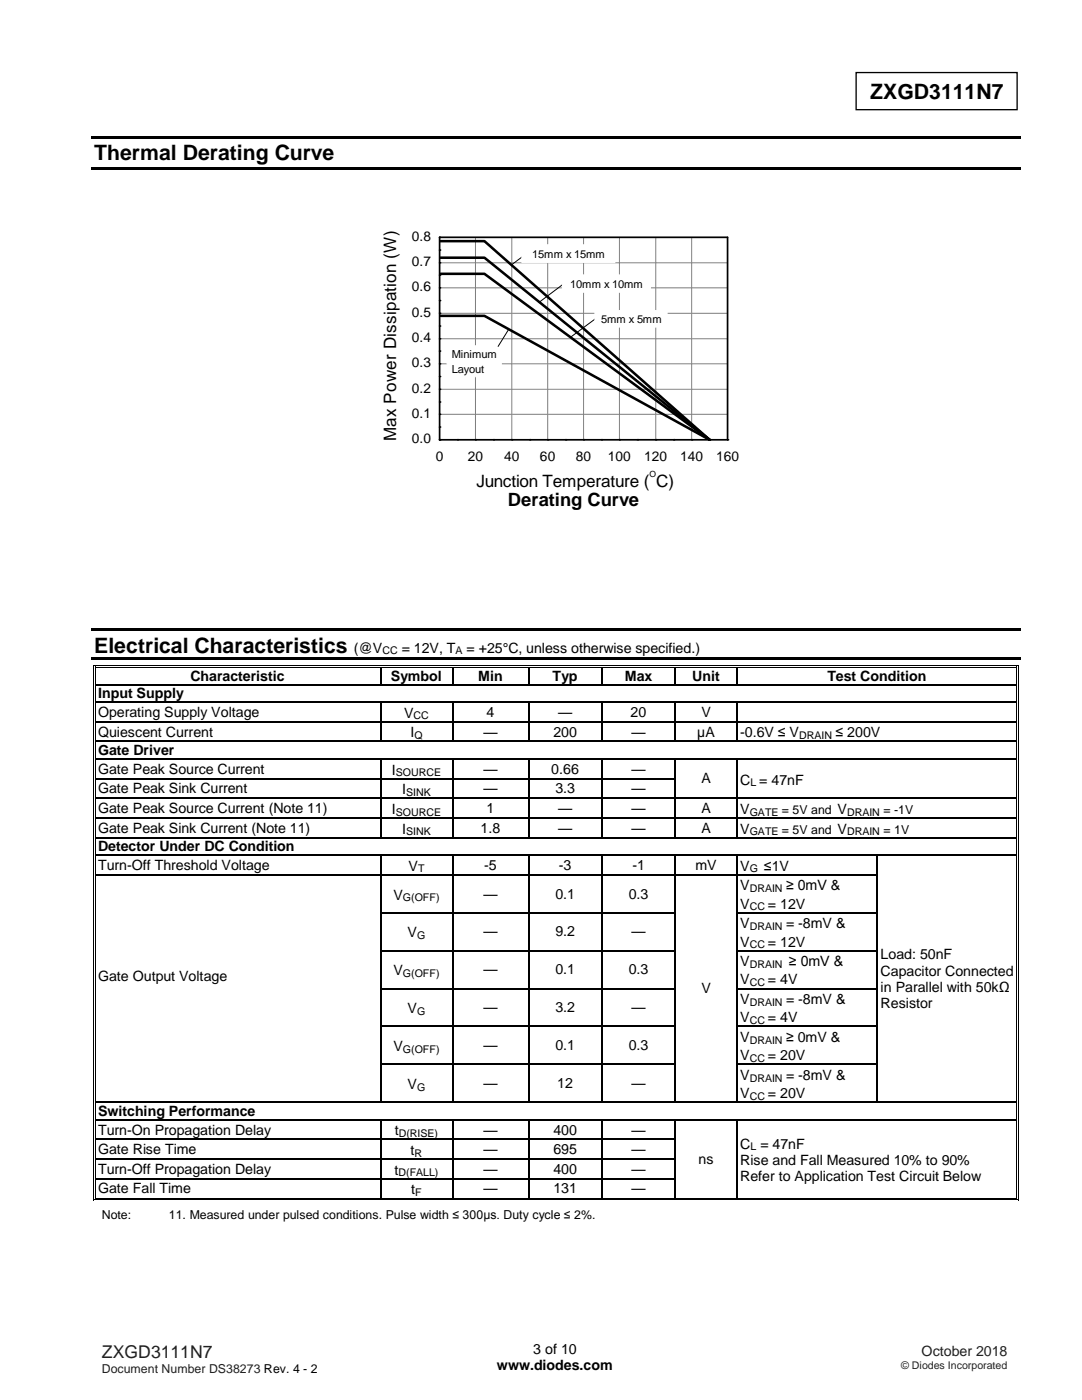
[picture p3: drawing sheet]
<svg xmlns="http://www.w3.org/2000/svg" width="216mm" height="279mm" viewBox="0 0 216 279" stroke-linecap="round" stroke-linejoin="round" font-family="sans-serif">
<path d="M170.8 14.5h32.2v7.4h-32.2z" fill="none" stroke="#000" stroke-width=".26"/>
<g fill="#000">
<path d="M18.3 27.2h185.5v.5h-185.5z" fill-rule="evenodd"/>
<path d="M18.3 33.3h185.5v.5h-185.5z" fill-rule="evenodd"/>
</g>
<g fill="none" stroke="#808080" stroke-width=".2">
<path d="M87.7 57.4h57.5M87.7 52.4h57.5M94.9 47.4v40.4M102.1 47.4v40.4M109.3 47.4v40.4M116.4 47.4v40.4M123.6 47.4v40.4M130.9 47.4v40.4M138 47.4v40.4M87.7 77.7h57.5M87.7 72.6h57.5M87.7 67.6h57.5"/>
<path d="M87.7 62.5h57.5M87.7 82.7h57.5"/>
</g>
<path d="M87.7 54.6h9l44.9 33.2M87.7 51.4h9l44.9 36.4M87.7 48.1h9l44.9 39.7M87.7 63h9l44.9 24.8" fill="none" stroke="#000" stroke-width=".51"/>
<g fill="#000">
<circle cx="87.7" cy="54.9" r=".17"/>
<circle cx="87.7" cy="49.9" r=".17"/>
<circle cx="87.7" cy="60" r=".17"/>
<circle cx="87.7" cy="52.4" r=".17"/>
<circle cx="87.7" cy="57.4" r=".17"/>
<circle cx="87.7" cy="47.4" r=".17"/>
<circle cx="87.7" cy="77.7" r=".17"/>
<circle cx="87.7" cy="75.1" r=".17"/>
<circle cx="87.7" cy="72.6" r=".17"/>
<circle cx="87.7" cy="70.1" r=".17"/>
<circle cx="87.7" cy="65.1" r=".17"/>
<circle cx="87.7" cy="62.5" r=".17"/>
<circle cx="87.7" cy="67.6" r=".17"/>
<circle cx="87.7" cy="87.8" r=".17"/>
<circle cx="87.7" cy="82.7" r=".17"/>
<circle cx="87.7" cy="80.2" r=".17"/>
<circle cx="87.7" cy="85.2" r=".17"/>
<circle cx="91.3" cy="87.8" r=".17"/>
<circle cx="94.9" cy="87.8" r=".17"/>
<circle cx="98.5" cy="87.8" r=".17"/>
<circle cx="102.1" cy="87.8" r=".17"/>
<circle cx="105.7" cy="87.8" r=".17"/>
<circle cx="109.3" cy="87.8" r=".17"/>
<circle cx="112.9" cy="87.8" r=".17"/>
<circle cx="116.4" cy="87.8" r=".17"/>
<circle cx="120" cy="87.8" r=".17"/>
<circle cx="123.6" cy="87.8" r=".17"/>
<circle cx="127.2" cy="87.8" r=".17"/>
<circle cx="130.9" cy="87.8" r=".17"/>
<circle cx="134.4" cy="87.8" r=".17"/>
<circle cx="138" cy="87.8" r=".17"/>
<circle cx="141.6" cy="87.8" r=".17"/>
<circle cx="145.2" cy="87.8" r=".17"/>
</g>
<path d="M87.7 47.4h57.5v40.4h-57.5z" fill="none" stroke="#000" stroke-width=".34"/>
<path d="M105.8 50.1l-3.8 2.8M114.2 55.3l-6.6 5M120.6 62.3l-6.7 5" fill="none" stroke="#000" stroke-width=".2"/>
<path d="M104.1 48.8h18.6v3.6h-18.6z" fill-rule="evenodd" fill="#fff" stroke="#fff" stroke-width=".2"/>
<path d="M106.2 49.3h14.5v2.6h-14.5z" fill-rule="evenodd" fill="#fff"/>
<path d="M118.7 62h14.4v3.3h-14.4z" fill-rule="evenodd" fill="#fff" stroke="#fff" stroke-width=".2"/>
<path d="M119.9 62.4h12.1v2.6h-12.1z" fill-rule="evenodd" fill="#fff"/>
<path d="M89.2 69h10.8v6.2h-10.8z" fill-rule="evenodd" fill="#fff" stroke="#fff" stroke-width=".2"/>
<g fill="#fff">
<path d="M90.2 69.4h8.9v2.6h-8.9z" fill-rule="evenodd"/>
<path d="M90.2 72.3h6.4v2.6h-6.4z" fill-rule="evenodd"/>
</g>
<path d="M112.2 54.9h17.6v3.4h-17.6z" fill-rule="evenodd" fill="#fff" stroke="#fff" stroke-width=".2"/>
<path d="M113.8 55.3h14.5v2.7h-14.5z" fill-rule="evenodd" fill="#fff"/>
<g fill="none" stroke="#000" stroke-width=".2">
<path d="M101.4 65.8l-2 3.3M18.7 133.3v3.2M18.7 136.8v3.2M19 133.3v3.2M19 136.8v3.2M19.1 132.8h56.7M19.1 133.2h56.7M76.3 132.8h13.9M76.3 133.2h13.9M90.7 132.8h14.7M90.7 133.2h14.7M105.9 132.8h14.1"/>
<path d="M105.9 133.2h14.1M120.5 132.8h14.1M120.5 133.2h14.1M135.2 132.8h11.7M135.2 133.2h11.7M147.4 132.8h55.4M147.4 133.2h55.4M202.9 133.3v3.2M202.9 136.8v3.2M203.2 133.3v3.2M203.2 136.8v3.2M18.7 140.3v3.7"/>
<path d="M18.7 144.2v3.7M18.7 148.1v3.3M18.7 151.6v3.7M18.7 155.5v3.7M18.7 159.5v3.6M19 140.3v3.7M19 144.2v3.7M19 148.1v3.3M19 151.6v3.7M19 155.5v3.7M19 159.5v3.6M202.9 140.3v3.7"/>
<path d="M202.9 144.2v3.7M202.9 148.1v3.3M202.9 151.6v3.7M202.9 155.5v3.7M202.9 159.5v3.6M203.2 140.3v3.7M203.2 144.2v3.7M203.2 148.1v3.3M203.2 151.6v3.7M203.2 155.5v3.7M203.2 159.5v3.6M18.7 163.3v3.7"/>
<path d="M18.7 167.3v3.2M18.7 170.8v3.6M18.7 174.7v7.3M19 163.3v3.7M19 167.3v3.2M19 170.8v3.6M19 174.7v7.3M202.9 163.3v3.7M202.9 167.3v3.2M202.9 170.8v3.6M202.9 174.7v7.3M203.2 163.3v3.7"/>
<path d="M203.2 167.3v3.2M203.2 170.8v3.6M203.2 174.7v7.3M18.7 182.3v7.3M18.7 189.9v7.3M18.7 197.4v7.3M19 182.3v7.3M19 189.9v7.3M19 197.4v7.3M202.9 182.3v7.3M202.9 189.9v7.3M202.9 197.4v7.3"/>
<path d="M203.2 182.3v7.3M203.2 189.9v7.3M203.2 197.4v7.3M18.7 205v7.3M18.7 212.5v7.4M19 205v7.3M19 212.5v7.4M202.9 205v7.3M202.9 212.5v7.4M203.2 205v7.3M203.2 212.5v7.4M18.7 220.1v3.3"/>
<path d="M18.7 223.6v3.7M18.7 227.5v3.7M18.7 231.5v3.6M18.7 235.4v3.7M19 220.1v3.3M19 223.6v3.7M19 227.5v3.7M19 231.5v3.6M19 235.4v3.7M19.1 239.5h56.7M19.1 239.1h56.7M76.3 239.5h13.9"/>
<path d="M76.3 239.1h13.9M90.7 239.5h14.7M90.7 239.1h14.7M105.9 239.5h14.1M105.9 239.1h14.1M120.5 239.5h14.1M120.5 239.1h14.1M135.2 239.5h11.7M135.2 239.1h11.7M147.4 239.5h55.4M147.4 239.1h55.4M202.9 220.1v3.3"/>
<path d="M202.9 223.6v3.7M202.9 227.5v3.7M202.9 231.5v3.6M202.9 235.4v3.7M203.2 220.1v3.3M203.2 223.6v3.7M203.2 227.5v3.7M203.2 231.5v3.6M203.2 235.4v3.7"/>
</g>
<g fill="#000">
<path d="M18.3 125.4h185.5v.5h-185.5z" fill-rule="evenodd"/>
<path d="M18.3 131.2h185.5v.5h-185.5z" fill-rule="evenodd"/>
<path d="M18.6 132.7h.2v.6h-.2z" fill-rule="evenodd"/>
<path d="M18.6 132.7h.5v.2h-.5z" fill-rule="evenodd"/>
<path d="M18.6 136.5h.2v.3h-.2z" fill-rule="evenodd"/>
<path d="M18.9 133.1h.2v.2h-.2z" fill-rule="evenodd"/>
<path d="M18.9 133.1h.2v.1h-.2z" fill-rule="evenodd"/>
<path d="M18.9 136.5h.2v.3h-.2z" fill-rule="evenodd"/>
<path d="M75.8 133.2l.3 .1z" fill-rule="evenodd"/>
<path d="M75.8 132.7h.5v.2h-.5z" fill-rule="evenodd"/>
<path d="M75.8 133.1h.5v.1h-.5z" fill-rule="evenodd"/>
<path d="M75.8 136.5h.3v.3h-.3z" fill-rule="evenodd"/>
<path d="M90.2 133.2l.3 .1z" fill-rule="evenodd"/>
<path d="M90.2 132.7h.5v.2h-.5z" fill-rule="evenodd"/>
<path d="M90.2 133.1h.5v.1h-.5z" fill-rule="evenodd"/>
<path d="M90.2 136.5h.3v.3h-.3z" fill-rule="evenodd"/>
<path d="M105.4 133.2l.2 .1z" fill-rule="evenodd"/>
<path d="M105.4 132.7h.5v.2h-.5z" fill-rule="evenodd"/>
<path d="M105.4 133.1h.5v.1h-.5z" fill-rule="evenodd"/>
<path d="M105.4 136.5h.2v.3h-.2z" fill-rule="evenodd"/>
<path d="M120 133.2l.3 .1z" fill-rule="evenodd"/>
<path d="M120 132.7h.5v.2h-.5z" fill-rule="evenodd"/>
<path d="M120 133.1h.5v.1h-.5z" fill-rule="evenodd"/>
<path d="M120 136.5h.3v.3h-.3z" fill-rule="evenodd"/>
<path d="M134.6 133.2l.3 .1z" fill-rule="evenodd"/>
<path d="M134.6 132.7h.6v.2h-.6z" fill-rule="evenodd"/>
<path d="M134.6 133.1h.6v.1h-.6z" fill-rule="evenodd"/>
<path d="M134.6 136.5h.3v.3h-.3z" fill-rule="evenodd"/>
<path d="M146.9 133.2l.2 .1z" fill-rule="evenodd"/>
<path d="M146.9 132.7h.5v.2h-.5z" fill-rule="evenodd"/>
<path d="M146.9 133.1h.5v.1h-.5z" fill-rule="evenodd"/>
<path d="M146.9 136.5h.2v.3h-.2z" fill-rule="evenodd"/>
<path d="M202.8 132.7h.5v.2h-.5z" fill-rule="evenodd"/>
<path d="M202.8 133.1h.1v.2h-.1z" fill-rule="evenodd"/>
<path d="M202.8 133.1h.1v.1h-.1z" fill-rule="evenodd"/>
<path d="M202.8 136.5h.1v.3h-.1z" fill-rule="evenodd"/>
<path d="M203.1 132.7h.2v.6h-.2z" fill-rule="evenodd"/>
<path d="M203.1 136.5h.2v.3h-.2z" fill-rule="evenodd"/>
<path d="M18.6 140h.2v.3h-.2z" fill-rule="evenodd"/>
<path d="M18.6 144h.2v.2h-.2z" fill-rule="evenodd"/>
<path d="M18.6 147.9h.2v.2h-.2z" fill-rule="evenodd"/>
<path d="M18.6 151.4h.2v.2h-.2z" fill-rule="evenodd"/>
<path d="M18.6 155.3h.2v.2h-.2z" fill-rule="evenodd"/>
<path d="M18.6 159.2h.2v.3h-.2z" fill-rule="evenodd"/>
<path d="M18.9 140h.2v.3h-.2z" fill-rule="evenodd"/>
<path d="M18.9 144h.2v.2h-.2z" fill-rule="evenodd"/>
<path d="M18.9 147.9h.2v.2h-.2z" fill-rule="evenodd"/>
<path d="M18.9 151.4h.2v.2h-.2z" fill-rule="evenodd"/>
<path d="M18.9 155.3h.2v.2h-.2z" fill-rule="evenodd"/>
<path d="M18.9 159.2h.2v.3h-.2z" fill-rule="evenodd"/>
<path d="M75.8 140h.3v.3h-.3z" fill-rule="evenodd"/>
<path d="M75.8 144h.3v.2h-.3z" fill-rule="evenodd"/>
<path d="M75.8 147.9h.3v.2h-.3z" fill-rule="evenodd"/>
<path d="M75.8 151.4h.3v.2h-.3z" fill-rule="evenodd"/>
<path d="M75.8 155.3h.3v.2h-.3z" fill-rule="evenodd"/>
<path d="M75.8 159.2h.3v.3h-.3z" fill-rule="evenodd"/>
<path d="M90.2 140h.3v.3h-.3z" fill-rule="evenodd"/>
<path d="M90.2 144h.3v.2h-.3z" fill-rule="evenodd"/>
<path d="M90.2 147.9h.3v.2h-.3z" fill-rule="evenodd"/>
<path d="M90.2 151.4h.3v.2h-.3z" fill-rule="evenodd"/>
<path d="M90.2 155.3h.3v.2h-.3z" fill-rule="evenodd"/>
<path d="M90.2 159.2h.3v.3h-.3z" fill-rule="evenodd"/>
<path d="M105.4 140h.2v.3h-.2z" fill-rule="evenodd"/>
<path d="M105.4 144h.2v.2h-.2z" fill-rule="evenodd"/>
<path d="M105.4 147.9h.2v.2h-.2z" fill-rule="evenodd"/>
<path d="M105.4 151.4h.2v.2h-.2z" fill-rule="evenodd"/>
<path d="M105.4 155.3h.2v.2h-.2z" fill-rule="evenodd"/>
<path d="M105.4 159.2h.2v.3h-.2z" fill-rule="evenodd"/>
<path d="M120 140h.3v.3h-.3z" fill-rule="evenodd"/>
<path d="M120 144h.3v.2h-.3z" fill-rule="evenodd"/>
<path d="M120 147.9h.3v.2h-.3z" fill-rule="evenodd"/>
<path d="M120 151.4h.3v.2h-.3z" fill-rule="evenodd"/>
<path d="M120 155.3h.3v.2h-.3z" fill-rule="evenodd"/>
<path d="M120 159.2h.3v.3h-.3z" fill-rule="evenodd"/>
<path d="M134.6 140h.3v.3h-.3z" fill-rule="evenodd"/>
<path d="M134.6 144h.3v.2h-.3z" fill-rule="evenodd"/>
<path d="M134.6 147.9h.3v.2h-.3z" fill-rule="evenodd"/>
<path d="M134.6 151.4h.3v.2h-.3z" fill-rule="evenodd"/>
<path d="M134.6 155.3h.3v.2h-.3z" fill-rule="evenodd"/>
<path d="M134.6 159.2h.3v.3h-.3z" fill-rule="evenodd"/>
<path d="M146.9 140h.2v.3h-.2z" fill-rule="evenodd"/>
<path d="M146.9 144h.2v.2h-.2z" fill-rule="evenodd"/>
<path d="M146.9 147.9h.2v.2h-.2z" fill-rule="evenodd"/>
<path d="M146.9 151.4h.2v.2h-.2z" fill-rule="evenodd"/>
<path d="M146.9 155.3h.2v.2h-.2z" fill-rule="evenodd"/>
<path d="M146.9 159.2h.2v.3h-.2z" fill-rule="evenodd"/>
<path d="M202.8 140h.1v.3h-.1z" fill-rule="evenodd"/>
<path d="M202.8 144h.1v.2h-.1z" fill-rule="evenodd"/>
<path d="M202.8 147.9h.1v.2h-.1z" fill-rule="evenodd"/>
<path d="M202.8 151.4h.1v.2h-.1z" fill-rule="evenodd"/>
<path d="M202.8 155.3h.1v.2h-.1z" fill-rule="evenodd"/>
<path d="M202.8 159.2h.1v.3h-.1z" fill-rule="evenodd"/>
<path d="M203.1 140h.2v.3h-.2z" fill-rule="evenodd"/>
<path d="M203.1 144h.2v.2h-.2z" fill-rule="evenodd"/>
<path d="M203.1 147.9h.2v.2h-.2z" fill-rule="evenodd"/>
<path d="M203.1 151.4h.2v.2h-.2z" fill-rule="evenodd"/>
<path d="M203.1 155.3h.2v.2h-.2z" fill-rule="evenodd"/>
<path d="M203.1 159.2h.2v.3h-.2z" fill-rule="evenodd"/>
<path d="M18.6 163.1h.2v.2h-.2z" fill-rule="evenodd"/>
<path d="M18.6 167h.2v.3h-.2z" fill-rule="evenodd"/>
<path d="M18.6 170.5h.2v.3h-.2z" fill-rule="evenodd"/>
<path d="M18.6 174.4h.2v.3h-.2z" fill-rule="evenodd"/>
<path d="M18.9 163.1h.2v.2h-.2z" fill-rule="evenodd"/>
<path d="M18.9 167h.2v.3h-.2z" fill-rule="evenodd"/>
<path d="M18.9 170.5h.2v.3h-.2z" fill-rule="evenodd"/>
<path d="M18.9 174.4h.2v.3h-.2z" fill-rule="evenodd"/>
<path d="M75.8 163.1h.3v.2h-.3z" fill-rule="evenodd"/>
<path d="M75.8 167h.3v.3h-.3z" fill-rule="evenodd"/>
<path d="M75.8 170.5h.3v.3h-.3z" fill-rule="evenodd"/>
<path d="M75.8 174.4h.3v.3h-.3z" fill-rule="evenodd"/>
<path d="M90.2 163.1h.3v.2h-.3z" fill-rule="evenodd"/>
<path d="M90.2 167h.3v.3h-.3z" fill-rule="evenodd"/>
<path d="M90.2 170.5h.3v.3h-.3z" fill-rule="evenodd"/>
<path d="M90.2 174.4h.3v.3h-.3z" fill-rule="evenodd"/>
<path d="M105.4 163.1h.2v.2h-.2z" fill-rule="evenodd"/>
<path d="M105.4 167h.2v.3h-.2z" fill-rule="evenodd"/>
<path d="M105.4 170.5h.2v.3h-.2z" fill-rule="evenodd"/>
<path d="M105.4 174.4h.2v.3h-.2z" fill-rule="evenodd"/>
<path d="M120 163.1h.3v.2h-.3z" fill-rule="evenodd"/>
<path d="M120 167h.3v.3h-.3z" fill-rule="evenodd"/>
<path d="M120 170.5h.3v.3h-.3z" fill-rule="evenodd"/>
<path d="M120 174.4h.3v.3h-.3z" fill-rule="evenodd"/>
<path d="M134.6 163.1h.3v.2h-.3z" fill-rule="evenodd"/>
<path d="M134.6 167h.3v.3h-.3z" fill-rule="evenodd"/>
<path d="M134.6 170.5h.3v.3h-.3z" fill-rule="evenodd"/>
<path d="M134.6 174.4h.3v.3h-.3z" fill-rule="evenodd"/>
<path d="M146.9 163.1h.2v.2h-.2z" fill-rule="evenodd"/>
<path d="M146.9 167h.2v.3h-.2z" fill-rule="evenodd"/>
<path d="M146.9 170.5h.2v.3h-.2z" fill-rule="evenodd"/>
<path d="M146.9 174.4h.2v.3h-.2z" fill-rule="evenodd"/>
<path d="M174.9 170.5h.2v.3h-.2z" fill-rule="evenodd"/>
<path d="M174.9 174.4h.2v.3h-.2z" fill-rule="evenodd"/>
<path d="M202.8 163.1h.1v.2h-.1z" fill-rule="evenodd"/>
<path d="M202.8 167h.1v.3h-.1z" fill-rule="evenodd"/>
<path d="M202.8 170.5h.1v.3h-.1z" fill-rule="evenodd"/>
<path d="M202.8 174.4h.1v.3h-.1z" fill-rule="evenodd"/>
<path d="M203.1 163.1h.2v.2h-.2z" fill-rule="evenodd"/>
<path d="M203.1 167h.2v.3h-.2z" fill-rule="evenodd"/>
<path d="M203.1 170.5h.2v.3h-.2z" fill-rule="evenodd"/>
<path d="M203.1 174.4h.2v.3h-.2z" fill-rule="evenodd"/>
<path d="M18.6 182h.2v.3h-.2z" fill-rule="evenodd"/>
<path d="M18.6 189.6h.2v.3h-.2z" fill-rule="evenodd"/>
<path d="M18.6 197.2h.2v.2h-.2z" fill-rule="evenodd"/>
<path d="M18.9 182h.2v.3h-.2z" fill-rule="evenodd"/>
<path d="M18.9 189.6h.2v.3h-.2z" fill-rule="evenodd"/>
<path d="M18.9 197.2h.2v.2h-.2z" fill-rule="evenodd"/>
<path d="M75.8 182h.3v.3h-.3z" fill-rule="evenodd"/>
<path d="M75.8 189.6h.3v.3h-.3z" fill-rule="evenodd"/>
<path d="M75.8 197.2h.3v.2h-.3z" fill-rule="evenodd"/>
<path d="M90.2 182h.3v.3h-.3z" fill-rule="evenodd"/>
<path d="M90.2 189.6h.3v.3h-.3z" fill-rule="evenodd"/>
<path d="M90.2 197.2h.3v.2h-.3z" fill-rule="evenodd"/>
<path d="M105.4 182h.2v.3h-.2z" fill-rule="evenodd"/>
<path d="M105.4 189.6h.2v.3h-.2z" fill-rule="evenodd"/>
<path d="M105.4 197.2h.2v.2h-.2z" fill-rule="evenodd"/>
<path d="M120 182h.3v.3h-.3z" fill-rule="evenodd"/>
<path d="M120 189.6h.3v.3h-.3z" fill-rule="evenodd"/>
<path d="M120 197.2h.3v.2h-.3z" fill-rule="evenodd"/>
<path d="M134.6 182h.3v.3h-.3z" fill-rule="evenodd"/>
<path d="M134.6 189.6h.3v.3h-.3z" fill-rule="evenodd"/>
<path d="M134.6 197.2h.3v.2h-.3z" fill-rule="evenodd"/>
<path d="M146.9 182h.2v.3h-.2z" fill-rule="evenodd"/>
<path d="M146.9 189.6h.2v.3h-.2z" fill-rule="evenodd"/>
<path d="M146.9 197.2h.2v.2h-.2z" fill-rule="evenodd"/>
<path d="M174.9 182h.2v.3h-.2z" fill-rule="evenodd"/>
<path d="M174.9 189.6h.2v.3h-.2z" fill-rule="evenodd"/>
<path d="M174.9 197.2h.2v.2h-.2z" fill-rule="evenodd"/>
<path d="M202.8 182h.1v.3h-.1z" fill-rule="evenodd"/>
<path d="M202.8 189.6h.1v.3h-.1z" fill-rule="evenodd"/>
<path d="M202.8 197.2h.1v.2h-.1z" fill-rule="evenodd"/>
<path d="M203.1 182h.2v.3h-.2z" fill-rule="evenodd"/>
<path d="M203.1 189.6h.2v.3h-.2z" fill-rule="evenodd"/>
<path d="M203.1 197.2h.2v.2h-.2z" fill-rule="evenodd"/>
<path d="M18.6 204.7h.2v.3h-.2z" fill-rule="evenodd"/>
<path d="M18.6 212.3h.2v.2h-.2z" fill-rule="evenodd"/>
<path d="M18.9 204.7h.2v.3h-.2z" fill-rule="evenodd"/>
<path d="M18.9 212.3h.2v.2h-.2z" fill-rule="evenodd"/>
<path d="M75.8 204.7h.3v.3h-.3z" fill-rule="evenodd"/>
<path d="M75.8 212.3h.3v.2h-.3z" fill-rule="evenodd"/>
<path d="M90.2 204.7h.3v.3h-.3z" fill-rule="evenodd"/>
<path d="M90.2 212.3h.3v.2h-.3z" fill-rule="evenodd"/>
<path d="M105.4 204.7h.2v.3h-.2z" fill-rule="evenodd"/>
<path d="M105.4 212.3h.2v.2h-.2z" fill-rule="evenodd"/>
<path d="M120 204.7h.3v.3h-.3z" fill-rule="evenodd"/>
<path d="M120 212.3h.3v.2h-.3z" fill-rule="evenodd"/>
<path d="M134.6 204.7h.3v.3h-.3z" fill-rule="evenodd"/>
<path d="M134.6 212.3h.3v.2h-.3z" fill-rule="evenodd"/>
<path d="M146.9 204.7h.2v.3h-.2z" fill-rule="evenodd"/>
<path d="M146.9 212.3h.2v.2h-.2z" fill-rule="evenodd"/>
<path d="M174.9 204.7h.2v.3h-.2z" fill-rule="evenodd"/>
<path d="M174.9 212.3h.2v.2h-.2z" fill-rule="evenodd"/>
<path d="M202.8 204.7h.1v.3h-.1z" fill-rule="evenodd"/>
<path d="M202.8 212.3h.1v.2h-.1z" fill-rule="evenodd"/>
<path d="M203.1 204.7h.2v.3h-.2z" fill-rule="evenodd"/>
<path d="M203.1 212.3h.2v.2h-.2z" fill-rule="evenodd"/>
<path d="M18.6 219.9h.2v.2h-.2z" fill-rule="evenodd"/>
<path d="M18.6 223.4h.2v.2h-.2z" fill-rule="evenodd"/>
<path d="M18.6 227.3h.2v.2h-.2z" fill-rule="evenodd"/>
<path d="M18.6 231.2h.2v.3h-.2z" fill-rule="evenodd"/>
<path d="M18.6 235.1h.2v.3h-.2z" fill-rule="evenodd"/>
<path d="M18.6 239.1h.2v.5h-.2z" fill-rule="evenodd"/>
<path d="M18.6 239.4h.5v.2h-.5z" fill-rule="evenodd"/>
<path d="M18.9 219.9h.2v.2h-.2z" fill-rule="evenodd"/>
<path d="M18.9 223.4h.2v.2h-.2z" fill-rule="evenodd"/>
<path d="M18.9 227.3h.2v.2h-.2z" fill-rule="evenodd"/>
<path d="M18.9 231.2h.2v.3h-.2z" fill-rule="evenodd"/>
<path d="M18.9 235.1h.2v.3h-.2z" fill-rule="evenodd"/>
<path d="M18.9 239.1h.2v.1h-.2z" fill-rule="evenodd"/>
<path d="M18.9 239.1h.2v.1h-.2z" fill-rule="evenodd"/>
<path d="M75.8 219.9h.3v.2h-.3z" fill-rule="evenodd"/>
<path d="M75.8 223.4h.3v.2h-.3z" fill-rule="evenodd"/>
<path d="M75.8 227.3h.3v.2h-.3z" fill-rule="evenodd"/>
<path d="M75.8 231.2h.3v.3h-.3z" fill-rule="evenodd"/>
<path d="M75.8 235.1h.3v.3h-.3z" fill-rule="evenodd"/>
<path d="M75.8 239.1h.5v.1h-.5z" fill-rule="evenodd"/>
<path d="M75.8 239.4h.5v.2h-.5z" fill-rule="evenodd"/>
<path d="M90.2 219.9h.3v.2h-.3z" fill-rule="evenodd"/>
<path d="M90.2 223.4h.3v.2h-.3z" fill-rule="evenodd"/>
<path d="M90.2 227.3h.3v.2h-.3z" fill-rule="evenodd"/>
<path d="M90.2 231.2h.3v.3h-.3z" fill-rule="evenodd"/>
<path d="M90.2 235.1h.3v.3h-.3z" fill-rule="evenodd"/>
<path d="M90.2 239.1h.5v.1h-.5z" fill-rule="evenodd"/>
<path d="M90.2 239.4h.5v.2h-.5z" fill-rule="evenodd"/>
<path d="M105.4 219.9h.2v.2h-.2z" fill-rule="evenodd"/>
<path d="M105.4 223.4h.2v.2h-.2z" fill-rule="evenodd"/>
<path d="M105.4 227.3h.2v.2h-.2z" fill-rule="evenodd"/>
<path d="M105.4 231.2h.2v.3h-.2z" fill-rule="evenodd"/>
<path d="M105.4 235.1h.2v.3h-.2z" fill-rule="evenodd"/>
<path d="M105.4 239.1h.5v.1h-.5z" fill-rule="evenodd"/>
<path d="M105.4 239.4h.5v.2h-.5z" fill-rule="evenodd"/>
<path d="M120 219.9h.3v.2h-.3z" fill-rule="evenodd"/>
<path d="M120 223.4h.3v.2h-.3z" fill-rule="evenodd"/>
<path d="M120 227.3h.3v.2h-.3z" fill-rule="evenodd"/>
<path d="M120 231.2h.3v.3h-.3z" fill-rule="evenodd"/>
<path d="M120 235.1h.3v.3h-.3z" fill-rule="evenodd"/>
<path d="M120 239.1h.5v.1h-.5z" fill-rule="evenodd"/>
<path d="M120 239.4h.5v.2h-.5z" fill-rule="evenodd"/>
<path d="M134.6 219.9h.3v.2h-.3z" fill-rule="evenodd"/>
<path d="M134.6 223.4h.3v.2h-.3z" fill-rule="evenodd"/>
<path d="M134.6 227.3h.3v.2h-.3z" fill-rule="evenodd"/>
<path d="M134.6 231.2h.3v.3h-.3z" fill-rule="evenodd"/>
<path d="M134.6 235.1h.3v.3h-.3z" fill-rule="evenodd"/>
<path d="M134.6 239.1h.6v.1h-.6z" fill-rule="evenodd"/>
<path d="M134.6 239.4h.6v.2h-.6z" fill-rule="evenodd"/>
<path d="M146.9 219.9h.2v.2h-.2z" fill-rule="evenodd"/>
<path d="M146.9 223.4h.2v.2h-.2z" fill-rule="evenodd"/>
<path d="M146.9 227.3h.2v.2h-.2z" fill-rule="evenodd"/>
<path d="M146.9 231.2h.2v.3h-.2z" fill-rule="evenodd"/>
<path d="M146.9 235.1h.2v.3h-.2z" fill-rule="evenodd"/>
<path d="M146.9 239.1h.5v.1h-.5z" fill-rule="evenodd"/>
<path d="M146.9 239.4h.5v.2h-.5z" fill-rule="evenodd"/>
<path d="M174.9 219.9h.2v.2h-.2z" fill-rule="evenodd"/>
<path d="M202.8 219.9h.1v.2h-.1z" fill-rule="evenodd"/>
<path d="M202.8 223.4h.1v.2h-.1z" fill-rule="evenodd"/>
<path d="M202.8 227.3h.1v.2h-.1z" fill-rule="evenodd"/>
<path d="M202.8 231.2h.1v.3h-.1z" fill-rule="evenodd"/>
<path d="M202.8 235.1h.1v.3h-.1z" fill-rule="evenodd"/>
<path d="M202.8 239.4h.5v.2h-.5z" fill-rule="evenodd"/>
<path d="M202.8 239.1h.1v.1h-.1z" fill-rule="evenodd"/>
<path d="M202.8 239.1h.1v.1h-.1z" fill-rule="evenodd"/>
<path d="M203.1 219.9h.2v.2h-.2z" fill-rule="evenodd"/>
<path d="M203.1 223.4h.2v.2h-.2z" fill-rule="evenodd"/>
<path d="M203.1 227.3h.2v.2h-.2z" fill-rule="evenodd"/>
<path d="M203.1 231.2h.2v.3h-.2z" fill-rule="evenodd"/>
<path d="M203.1 235.1h.2v.3h-.2z" fill-rule="evenodd"/>
<path d="M203.1 239.1h.2v.5h-.2z" fill-rule="evenodd"/>
</g>
<g fill="none" stroke="#000" stroke-width=".25">
<path d="M19.1 136.6h56.7M76 133.3v3.2M76.1 136.6h14.1M90.4 133.3v3.2M90.5 136.6h14.9M105.5 133.3v3.2M105.6 136.6h14.4M120.1 133.3v3.2M120.3 136.6h14.3M134.8 133.3v3.2M134.9 136.6h12M147 133.3v3.2"/>
<path d="M147.1 136.6h55.7M19.1 140.1h56.7M19.1 144.1h56.7M19.1 148h56.7M19.1 151.5h56.7M19.1 155.4h56.7M19.1 159.3h56.7M76 140.3v3.7M76 144.2v3.7M76 151.6v3.7M76 155.5v3.7M76 159.5v3.6"/>
<path d="M76.1 140.1h14.1M76.1 144.1h14.1M76.1 148h14.1M76.1 151.5h14.1M76.1 155.4h14.1M76.1 159.3h14.1M90.4 140.3v3.7M90.4 144.2v3.7M90.4 151.6v3.7M90.4 155.5v3.7M90.4 159.5v3.6M90.5 140.1h14.9"/>
<path d="M90.5 144.1h14.9M90.5 148h14.9M90.5 151.5h14.9M90.5 155.4h14.9M90.5 159.3h14.9M105.5 140.3v3.7M105.5 144.2v3.7M105.5 151.6v3.7M105.5 155.5v3.7M105.5 159.5v3.6M105.6 140.1h14.4M105.6 144.1h14.4"/>
<path d="M105.6 148h14.4M105.6 151.5h14.4M105.6 155.4h14.4M105.6 159.3h14.4M120.1 140.3v3.7M120.1 144.2v3.7M120.1 151.6v3.7M120.1 155.5v3.7M120.1 159.5v3.6M120.3 140.1h14.3M120.3 144.1h14.3M120.3 148h14.3"/>
<path d="M120.3 151.5h14.3M120.3 155.4h14.3M120.3 159.3h14.3M134.8 140.3v3.7M134.8 144.2v3.7M134.8 151.6v3.7M134.8 155.5v3.7M134.8 159.5v3.6M134.9 140.1h12M134.9 144.1h12M134.9 148h12M134.9 151.5h12"/>
<path d="M134.9 159.3h12M147 140.3v3.7M147 144.2v3.7M147 151.6v3.7M147 155.5v3.7M147 159.5v3.6M147.1 140.1h55.7M147.1 144.1h55.7M147.1 148h55.7M147.1 151.5h55.7M147.1 159.3h55.7M19.1 163.2h56.7"/>
<path d="M19.1 167.2h56.7M19.1 170.7h56.7M19.1 174.6h56.7M76 163.3v3.7M76 170.8v3.6M76 174.7v7.3M76.1 163.2h14.1M76.1 167.2h14.1M76.1 170.7h14.1M76.1 174.6h14.1M90.4 163.3v3.7M90.4 170.8v3.6"/>
<path d="M90.4 174.7v7.3M90.5 163.2h14.9M90.5 167.2h14.9M90.5 170.7h14.9M90.5 174.6h14.9M105.5 163.3v3.7M105.5 170.8v3.6M105.5 174.7v7.3M105.6 163.2h14.4M105.6 167.2h14.4M105.6 170.7h14.4M105.6 174.6h14.4"/>
<path d="M120.1 163.3v3.7M120.1 170.8v3.6M120.1 174.7v7.3M120.3 163.2h14.3M120.3 167.2h14.3M120.3 170.7h14.3M120.3 174.6h14.3M134.8 163.3v3.7M134.8 170.8v3.6M134.8 174.7v7.3M134.9 163.2h12M134.9 167.2h12"/>
<path d="M134.9 170.7h12M134.9 174.6h12M147 163.3v3.7M147 170.8v3.6M147 174.7v7.3M147.1 163.2h55.7M147.1 167.2h55.7M147.1 170.7h27.8M147.1 174.6h27.8M175 170.8v3.6M175 174.7v7.3M175.1 170.7h27.7"/>
<path d="M76 182.3v7.3M76 189.9v7.3M76 197.4v7.3M76.1 182.1h14.1M76.1 189.7h14.1M76.1 197.3h14.1M90.4 182.3v7.3M90.4 189.9v7.3M90.4 197.4v7.3M90.5 182.1h14.9M90.5 189.7h14.9M90.5 197.3h14.9"/>
<path d="M105.5 182.3v7.3M105.5 189.9v7.3M105.5 197.4v7.3M105.6 182.1h14.4M105.6 189.7h14.4M105.6 197.3h14.4M120.1 182.3v7.3M120.1 189.9v7.3M120.1 197.4v7.3M120.3 182.1h14.3M120.3 189.7h14.3M120.3 197.3h14.3"/>
<path d="M134.8 182.3v7.3M134.8 189.9v7.3M134.8 197.4v7.3M147 182.3v7.3M147 189.9v7.3M147 197.4v7.3M147.1 182.1h27.8M147.1 189.7h27.8M147.1 197.3h27.8M175 182.3v7.3M175 189.9v7.3M175 197.4v7.3"/>
<path d="M19.1 220h56.7M76 205v7.3M76 212.5v7.4M76.1 204.8h14.1M76.1 212.4h14.1M76.1 220h14.1M90.4 205v7.3M90.4 212.5v7.4M90.5 204.8h14.9M90.5 212.4h14.9M90.5 220h14.9M105.5 205v7.3"/>
<path d="M105.5 212.5v7.4M105.6 204.8h14.4M105.6 212.4h14.4M105.6 220h14.4M120.1 205v7.3M120.1 212.5v7.4M120.3 204.8h14.3M120.3 212.4h14.3M120.3 220h14.3M134.8 205v7.3M134.8 212.5v7.4M134.9 220h12"/>
<path d="M147 205v7.3M147 212.5v7.4M147.1 204.8h27.8M147.1 212.4h27.8M147.1 220h27.8M175 205v7.3M175 212.5v7.4M175.1 220h27.7M19.1 223.5h56.7M19.1 227.4h56.7M19.1 231.3h56.7M19.1 235.2h56.7"/>
<path d="M76 223.6v3.7M76 227.5v3.7M76 231.5v3.6M76 235.4v3.7M76.1 223.5h14.1M76.1 227.4h14.1M76.1 231.3h14.1M76.1 235.2h14.1M90.4 223.6v3.7M90.4 227.5v3.7M90.4 231.5v3.6M90.4 235.4v3.7"/>
<path d="M90.5 223.5h14.9M90.5 227.4h14.9M90.5 231.3h14.9M90.5 235.2h14.9M105.5 223.6v3.7M105.5 227.5v3.7M105.5 231.5v3.6M105.5 235.4v3.7M105.6 223.5h14.4M105.6 227.4h14.4M105.6 231.3h14.4M105.6 235.2h14.4"/>
<path d="M120.1 223.6v3.7M120.1 227.5v3.7M120.1 231.5v3.6M120.1 235.4v3.7M120.3 223.5h14.3M120.3 227.4h14.3M120.3 231.3h14.3M120.3 235.2h14.3M134.8 223.6v3.7M134.8 227.5v3.7M134.8 231.5v3.6M134.8 235.4v3.7"/>
<path d="M134.9 223.5h12M147 223.6v3.7M147 227.5v3.7M147 231.5v3.6M147 235.4v3.7M147.1 223.5h55.7"/>
</g>
<g font-size="4.2">
<text x="173.6" y="19.8">ZXGD3111N7</text>
<text x="18.8" y="32">Thermal Derating Curve</text>
<text x="18.8" y="130.2">Electrical Characteristics</text>
</g>
<text font-size="3.6" x="101.4" y="100.9">Derating Curve</text>
<text font-size="3.5" fill="#231f20" x="20.3" y="270.9">ZXGD3111N7</text>
<g font-size="3.4">
<text x="79" y="88.1" transform="rotate(-90 79 88.1)">Max Power Dissipation (W)</text>
<text x="95.1" y="97.2">Junction Temperature ( C)</text>
</g>
<g font-size="2.8">
<text x="70.6" y="130.2">(@V</text>
<text x="80.2" y="130.2">= 12V, T</text>
<text x="93.1" y="130.2">= +25°C, unless otherwise specified.)</text>
<text x="38" y="135.8">Characteristic</text>
<text x="78" y="135.8">Symbol</text>
<text x="95.4" y="135.8">Min</text>
<text x="110.3" y="135.8">Typ</text>
<text x="124.7" y="135.8">Max</text>
<text x="138.1" y="135.8">Unit</text>
<text x="165.1" y="135.8">Test Condition</text>
<text x="19.6" y="139.3">Input Supply</text>
<text x="19.6" y="143.1">Operating Supply Voltage</text>
<text x="80.6" y="143.2">V</text>
<text x="97.1" y="143.1">4</text>
<text x="111.4" y="143.1">—</text>
<text x="125.8" y="143.1">20</text>
<text x="139.9" y="143.1">V</text>
<text x="19.6" y="147">Quiescent Current</text>
<text x="81.9" y="147.2">I</text>
<text x="96.5" y="147">—</text>
<text x="110.4" y="147">200</text>
<text x="126" y="147">—</text>
<text x="139.1" y="147">µA</text>
<text x="147.7" y="147.2">-0.6V ≤ V</text>
<text x="166.7" y="147.2">≤ 200V</text>
<text x="19.6" y="150.6">Gate Driver</text>
<text x="19.6" y="154.4">Gate Peak Source Current</text>
<text x="78.2" y="154.6">I</text>
<text x="96.5" y="154.4">—</text>
<text x="110" y="154.4">0.66</text>
<text x="126" y="154.4">—</text>
<text x="19.6" y="158.4">Gate Peak Sink Current</text>
<text x="80.2" y="158.5">I</text>
<text x="96.5" y="158.4">—</text>
<text x="110.8" y="158.4">3.3</text>
<text x="126" y="158.4">—</text>
<text x="139.9" y="156.4">A</text>
<text x="147.7" y="156.6">C = 47nF</text>
<text x="19.6" y="162.2">Gate Peak Source Current (Note 11)</text>
<text x="19.6" y="166.2">Gate Peak Sink Current (Note 11)</text>
<text x="78.2" y="162.4">I</text>
<text x="80.2" y="166.4">I</text>
<text x="95.9" y="166.2">1.8</text>
<text x="97.1" y="162.2">1</text>
<text x="111.4" y="162.2">—</text>
<text x="111.4" y="166.2">—</text>
<text x="126" y="162.2">—</text>
<text x="126" y="166.2">—</text>
<text x="139.9" y="162.2">A</text>
<text x="139.9" y="166.2">A</text>
<text x="147.7" y="162.4">V</text>
<text x="147.7" y="166.4">V</text>
<text x="167.1" y="162.4">V</text>
<text x="167.1" y="166.4">V</text>
<text x="19.6" y="169.8">Detector Under DC Condition</text>
<text x="19.6" y="173.6">Turn-Off Threshold Voltage</text>
<text x="81.5" y="173.8">V</text>
<text x="96.6" y="173.6">-5</text>
<text x="111.5" y="173.6">-3</text>
<text x="126.2" y="173.6">-1</text>
<text x="138.8" y="173.6">mV</text>
<text x="147.7" y="173.8">V</text>
<text x="152.4" y="173.8">≤1V</text>
<text x="78.5" y="179.5">V</text>
<text x="96.5" y="179.3">—</text>
<text x="110.8" y="179.3">0.1</text>
<text x="125.5" y="179.3">0.3</text>
<text x="147.7" y="177.7">V</text>
<text x="156.8" y="177.7">≥ 0mV &amp;</text>
<text x="147.7" y="181.3">V</text>
<text x="147.7" y="185.2">V</text>
<text x="153.2" y="181.3">= 12V</text>
<text x="156.8" y="185.2">= -8mV &amp;</text>
<text x="81.3" y="187.1">V</text>
<text x="96.5" y="186.9">—</text>
<text x="110.8" y="186.9">9.2</text>
<text x="126" y="186.9">—</text>
<text x="147.7" y="188.9">V</text>
<text x="153.2" y="188.9">= 12V</text>
<text x="175.7" y="191.4">Load: 50nF</text>
<text x="19.6" y="195.8">Gate Output Voltage</text>
<text x="78.5" y="194.6">V</text>
<text x="96.5" y="194.5">—</text>
<text x="110.8" y="194.5">0.1</text>
<text x="125.5" y="194.5">0.3</text>
<text x="147.7" y="192.8">V</text>
<text x="147.7" y="196.5">V</text>
<text x="153.2" y="196.5">= 4V</text>
<text x="157.4" y="192.8">≥ 0mV &amp;</text>
<text x="175.7" y="194.7">Capacitor Connected</text>
<text x="175.7" y="197.9">in Parallel with 50kΩ</text>
<text x="81.3" y="202.2">V</text>
<text x="96.5" y="202">—</text>
<text x="110.8" y="202">3.2</text>
<text x="126" y="202">—</text>
<text x="139.9" y="198.2">V</text>
<text x="147.7" y="200.4">V</text>
<text x="156.8" y="200.4">= -8mV &amp;</text>
<text x="175.7" y="201.2">Resistor</text>
<text x="78.5" y="209.8">V</text>
<text x="96.5" y="209.6">—</text>
<text x="110.8" y="209.6">0.1</text>
<text x="125.5" y="209.6">0.3</text>
<text x="147.7" y="204">V</text>
<text x="147.7" y="208">V</text>
<text x="153.2" y="204">= 4V</text>
<text x="156.8" y="208">≥ 0mV &amp;</text>
<text x="147.7" y="211.6">V</text>
<text x="147.7" y="215.5">V</text>
<text x="153.2" y="211.6">= 20V</text>
<text x="156.8" y="215.5">= -8mV &amp;</text>
<text x="81.3" y="217.3">V</text>
<text x="96.5" y="217.2">—</text>
<text x="111.2" y="217.2">12</text>
<text x="126" y="217.2">—</text>
<text x="147.7" y="219.2">V</text>
<text x="153.2" y="219.2">= 20V</text>
<text x="19.6" y="222.7">Switching Performance</text>
<text x="19.6" y="226.4">Turn-On Propagation Delay</text>
<text x="78.8" y="226.6">t</text>
<text x="96.5" y="226.4">—</text>
<text x="110.4" y="226.4">400</text>
<text x="126" y="226.4">—</text>
<text x="19.6" y="230.3">Gate Rise Time</text>
<text x="81.9" y="230.5">t</text>
<text x="96.5" y="230.3">—</text>
<text x="110.4" y="230.3">695</text>
<text x="126" y="230.3">—</text>
<text x="139.4" y="232.3">ns</text>
<text x="147.7" y="229.2">C = 47nF</text>
<text x="147.7" y="232.5">Rise and Fall Measured 10% to 90%</text>
<text x="19.6" y="234.3">Turn-Off Propagation Delay</text>
<text x="19.6" y="238.2">Gate Fall Time</text>
<text x="78.7" y="234.4">t</text>
<text x="82.1" y="238.3">t</text>
<text x="96.5" y="234.3">—</text>
<text x="96.5" y="238.2">—</text>
<text x="110.4" y="234.3">400</text>
<text x="110.4" y="238.2">131</text>
<text x="126" y="234.3">—</text>
<text x="126" y="238.2">—</text>
<text x="147.7" y="235.8">Refer to Application Test Circuit Below</text>
<text x="99.2" y="273.5">www.diodes.com</text>
<text x="106.4" y="270.3">3 of 10</text>
</g>
<text font-size="2.8" fill="#231f20" x="183.9" y="270.6">October 2018</text>
<g font-size="2.7">
<text x="82.2" y="53.1">0.7</text>
<text x="82.2" y="48">0.8</text>
<text x="82.2" y="58.1">0.6</text>
<text x="82.2" y="63.2">0.5</text>
<text x="82.2" y="68.3">0.4</text>
<text x="82.2" y="73.3">0.3</text>
<text x="82.2" y="83.4">0.1</text>
<text x="82.2" y="78.4">0.2</text>
<text x="82.2" y="88.4">0.0</text>
<text x="86.9" y="92">0</text>
<text x="93.3" y="92">20</text>
<text x="100.6" y="92">40</text>
<text x="107.7" y="92">60</text>
<text x="114.9" y="92">80</text>
<text x="121.3" y="92">100</text>
<text x="128.5" y="92">120</text>
<text x="135.7" y="92">140</text>
<text x="142.9" y="92">160</text>
</g>
<g font-size="2.5">
<text x="156" y="162.4">= 5V and</text>
<text x="156" y="166.4">= 5V and</text>
<text x="176.3" y="162.4">= -1V</text>
<text x="176.3" y="166.4">= 1V</text>
<text x="20.3" y="243.2">Note:</text>
<text x="33.7" y="243.2">11. Measured under pulsed conditions. Pulse width ≤ 300μs. Duty cycle ≤ 2%.</text>
</g>
<text font-size="2.5" fill="#231f20" x="20.3" y="274">Document Number DS38273 Rev. 4 - 2</text>
<g font-size="2.2">
<text x="106.2" y="51.4">15mm x 15mm</text>
<text x="113.8" y="57.4">10mm x 10mm</text>
<text x="119.9" y="64.5">5mm x 5mm</text>
<text x="90.2" y="71.5">Minimum</text>
<text x="90.2" y="74.4">Layout</text>
</g>
<g font-size="2.1">
<text x="76.3" y="130.6">CC</text>
<text x="90.9" y="130.6">A</text>
<text x="82.5" y="143.6">CC</text>
<text x="82.7" y="147.5">Q</text>
<text x="159.5" y="147.5">DRAIN</text>
<text x="79" y="154.9">SOURCE</text>
<text x="81" y="158.9">SINK</text>
<text x="149.7" y="156.9">L</text>
<text x="79" y="162.8">SOURCE</text>
<text x="81" y="166.7">SINK</text>
<text x="149.6" y="162.8">GATE</text>
<text x="149.6" y="166.7">GATE</text>
<text x="169" y="162.8">DRAIN</text>
<text x="169" y="166.7">DRAIN</text>
<text x="80.4" y="179.9">G(OFF)</text>
<text x="83.4" y="174.1">T</text>
<text x="149.6" y="174.1">G</text>
<text x="149.6" y="178">DRAIN</text>
<text x="149.6" y="181.7">CC</text>
<text x="149.6" y="185.6">DRAIN</text>
<text x="83.2" y="187.4">G</text>
<text x="149.6" y="189.3">CC</text>
<text x="80.4" y="195">G(OFF)</text>
<text x="149.6" y="193.2">DRAIN</text>
<text x="149.6" y="196.8">CC</text>
<text x="83.2" y="202.6">G</text>
<text x="149.6" y="200.7">DRAIN</text>
<text x="149.6" y="204.4">CC</text>
<text x="149.6" y="208.3">DRAIN</text>
<text x="80.4" y="210.1">G(OFF)</text>
<text x="149.6" y="212">CC</text>
<text x="149.6" y="215.9">DRAIN</text>
<text x="83.2" y="217.7">G</text>
<text x="149.6" y="219.5">CC</text>
<text x="79.6" y="226.9">D(RISE)</text>
<text x="82.7" y="230.8">R</text>
<text x="149.7" y="229.6">L</text>
<text x="79.5" y="234.8">D(FALL)</text>
<text x="82.9" y="238.7">F</text>
</g>
<text font-size="2.1" fill="#231f20" x="179.8" y="273.2">© Diodes Incorporated</text>
<text font-size="1.7" x="129.6" y="95.2">O</text>
</svg>
